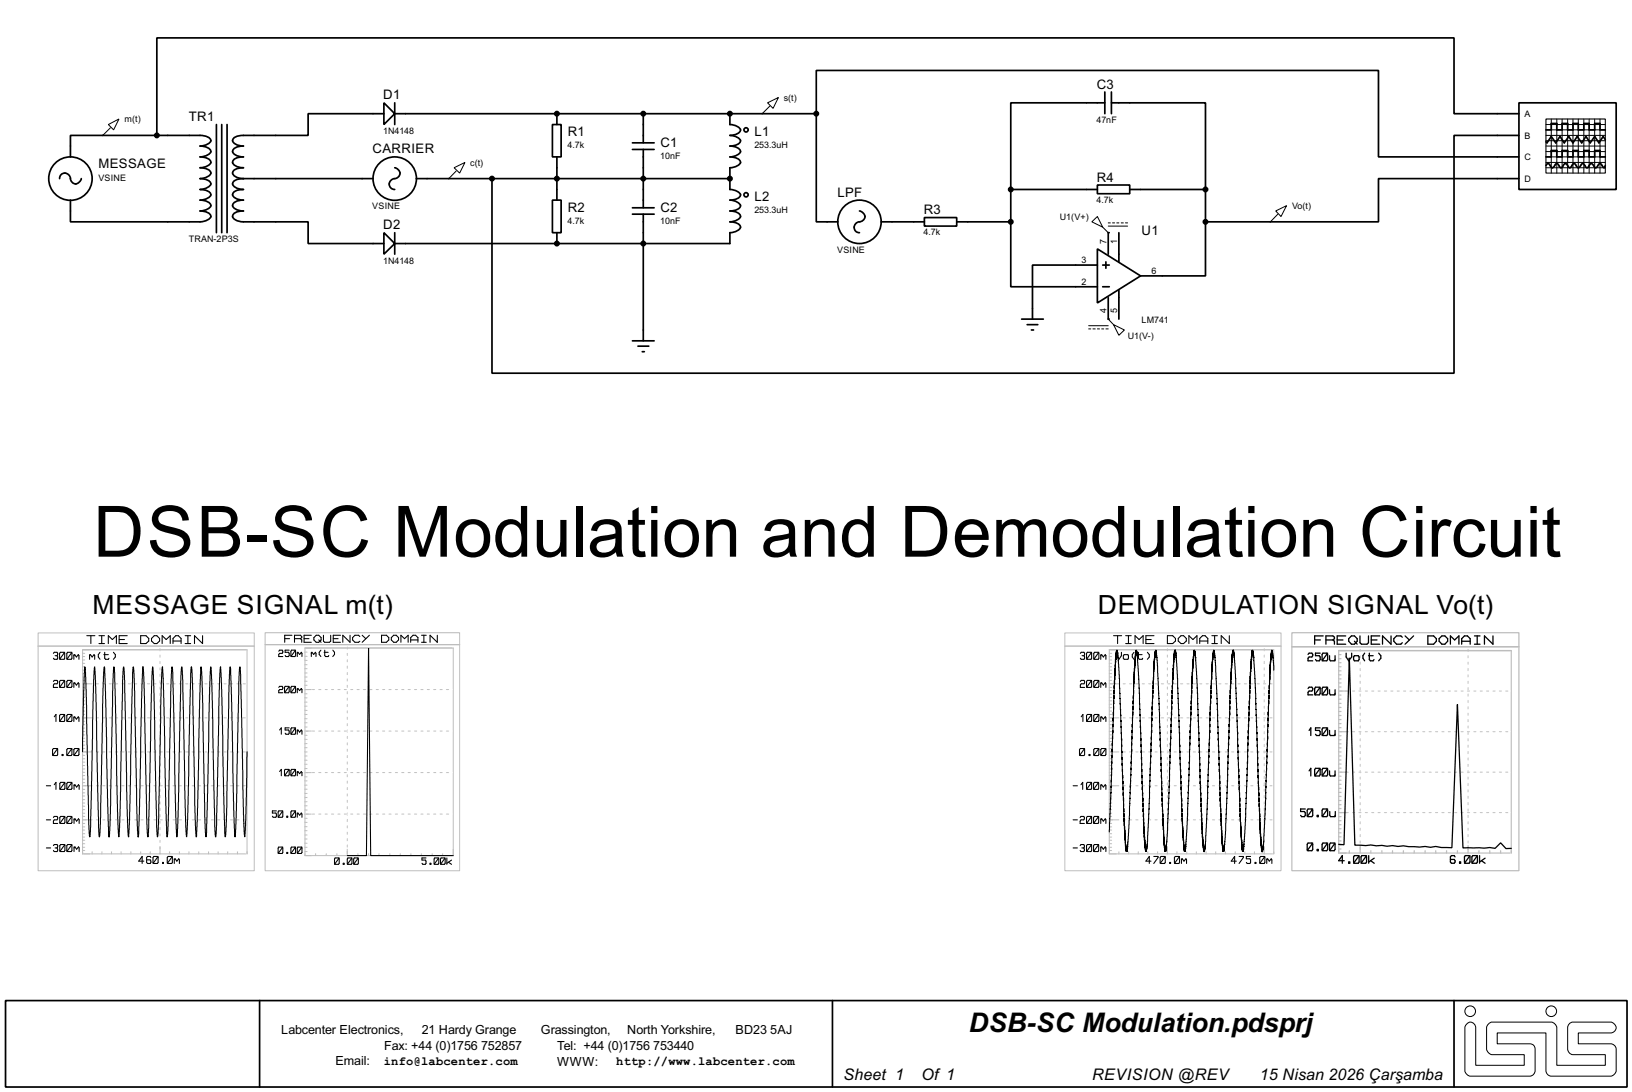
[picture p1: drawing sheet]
<svg xmlns="http://www.w3.org/2000/svg" width="383mm" height="256mm" viewBox="0 0 383 256" stroke-linecap="round" stroke-linejoin="round" font-family="sans-serif">
<g fill="none" stroke="#000" stroke-width=".4">
<path d="M16.6 36.9v-5.1h31a2.03 2.03 0 0 1 2 1.3 2.68 2.68 0 0 1-2.6 1.2 2.33 2.33 0 0 1 2.6 1.3 2.68 2.68 0 0 1-2.6 1.3 2.27 2.27 0 0 1 2.6 1.3 2.68 2.68 0 0 1-2.6 1.2h.6a2.03 2.03 0 0 1 2 1.3 2.61 2.61 0 0 1-2.6 1.3h.6a2.03 2.03 0 0 1 2 1.2 2.7 2.7 0 0 1-2.6 1.3h.6a2.03 2.03 0 0 1 2 1.3 2.68 2.68 0 0 1-2.6 1.2 2.33 2.33 0 0 1 2.6 1.3 2.68 2.68 0 0 1-2.6 1.3 2.27 2.27 0 0 1 2.6 1.3 2.68 2.68 0 0 1-2.6 1.2h-30.4v-5.1M50.9 29.3v25.4M52.1 29.3v25.4M53.4 29.3v25.4M90.2 24.2l2.6 2.5-2.6 2.6zM90.2 26.7h-17.8v5.1h-15.2a2.12 2.12 0 0 0-2.5 1.3 2.4 2.4 0 0 0 2.5 1.2 2.14 2.14 0 0 0-2.5 1.3 2.4 2.4 0 0 0 2.5 1.3 2.84 2.84 0 0 0-2.5 .9 .89 .89 0 0 0 .6 1.2l1.9 .4a2.12 2.12 0 0 0-2.5 1.3 2.35 2.35 0 0 0 2.5 1.3M92.8 39.4a1.28 1.28 0 0 1 1.2 1.3 1.28 1.28 0 0 1-1.2 1.3 1.28 1.28 0 0 0-1.4 1.2 1.28 1.28 0 0 0 1.4 1.3M92.8 26.7h99M92.8 24.2v5.1M129.8 29.3h2.1v7.6h-2.1zM130.9 26.7v2.6M130.9 36.9v10.1"/>
<path d="M148.6 35.1h5.1M148.6 33.6h5.1M151.2 26.7v6.9M151.2 35.1v13.7M171.5 26.7v2.6a2.65 2.65 0 0 1 2.5 1.2 2.29 2.29 0 0 1-2.5 1.3 2.65 2.65 0 0 1 2.5 1.3 2.27 2.27 0 0 1-2.5 1.2 2.29 2.29 0 0 1 2.5 1.3 2.65 2.65 0 0 1-2.5 1.3 2.24 2.24 0 0 1 2.5 1.3 2.65 2.65 0 0 1-2.5 1.2v5.1a2.65 2.65 0 0 1 2.5 1.3 2.27 2.27 0 0 1-2.5 1.2 2.66 2.66 0 0 1 2.5 1.3 2.27 2.27 0 0 1-2.5 1.3 2.24 2.24 0 0 1 2.5 1.3 2.65 2.65 0 0 1-2.5 1.2h.6a2.01 2.01 0 0 1 1.9 1.3 2.58 2.58 0 0 1-2.5 1.3v2.5h-78.7M191.8 26.7v-10.1h132.1v20.3h33M191.8 26.7v25.4h5.1M259.6 24.2h-22.1v20.3M259.6 21.6v5.1M261.2 24.2h22.1v20.3M261.2 21.6v5.1M356.9 24.2h22.9v20.3h-22.9z"/>
<path d="M356.9 26.7h-15.2v-17.8h-304.8v22.9M356.9 31.8h-15.2v55.9h-226.1v-45.7M363.3 38.9l.5-.5 .7 .9a.6 .6 0 0 0 .9-.5l.4-.4 1 1 .8-.9a.6 .6 0 0 1 .8 .5l.5 .4 .4-.4a.58 .58 0 0 1 .6-.6 .58 .58 0 0 1 .5 .6l.2 .3a.6 .6 0 0 0 .9-.5l.4-.4 .4 .4a.58 .58 0 0 0 .6 .6 .58 .58 0 0 0 .6-.6l.2-.3a.6 .6 0 0 1 .8 .5l.5 .4 .4-.4a.58 .58 0 0 1 .6-.6 .58 .58 0 0 1 .5 .6l.5 .4 .2-.5M363.3 30.5h1.2v-1.5h1.3v1.5h1.3v-1.5h1.3v1.5h1.2v-1.5h1.3v1.5h1.3v-1.5h1.2v1.5h1.3v-1.5h1.3v1.5h1.2M363.3 36.9h1.2v-1.5h1.3v1.5h1.3v-1.5h1.3v1.5h1.2v-1.5h1.3v1.5h1.3v-1.5h1.2v1.5h1.3v-1.5h1.3v1.5h1.2M377.2 32.8l-.5-.7-1 1.5-1-1.5-1 1.5-1-1.5-1 1.5-1.1-1.5-1 1.5-1-1.5-1 1.5-1-1.5-1 1.5-1.1-1.5-1 1.5-.2-.3M14 42a1.32 1.32 0 0 1 1.5-1.3 1.32 1.32 0 0 1 1.1 1.6 1.27 1.27 0 0 0 1.4 .9 1.27 1.27 0 0 0 1.1-1.2M57.2 42a2.12 2.12 0 0 0-2.5 1.2 2.41 2.41 0 0 0 2.5 1.3 2.12 2.12 0 0 0-2.5 1.3 2.4 2.4 0 0 0 2.5 1.2 2.14 2.14 0 0 0-2.5 1.3 2.4 2.4 0 0 0 2.5 1.3 2.84 2.84 0 0 0-2.5 .9 .89 .89 0 0 0 .6 1.2l1.9 .4h15.2v5.1h17.8M57.2 42h30.5M90.2 54.7l2.6 2.5-2.6 2.5zM92.8 54.7v5M97.8 42h73.7"/>
<path d="M129.8 47h2.1v7.7h-2.1zM130.9 54.7v2.5M148.6 50.3h5.1M148.6 48.8h5.1M151.2 50.3v29.8M202 49.6a1.28 1.28 0 0 1 1.3 1.2 1.28 1.28 0 0 1-1.3 1.3 1.28 1.28 0 0 0-1.3 1.3 1.28 1.28 0 0 0 1.3 1.3M207.1 52.1h10.1M217.2 51.1h7.6v2h-7.6zM224.8 52.1h12.7M237.5 52.1v15.3h20.4M237.5 44.5v7.6M237.5 44.5h20.4"/>
<path d="M257.9 43.5h7.6v2h-7.6zM257.9 58.5l10.1 6.3-10.1 6.4zM260.4 54.7v5M262.9 54.7v6.8M265.5 44.5h17.8M283.3 52.1v12.7h-15.3M283.3 44.5v7.6M356.9 42h-33v10.1h-40.6M240.1 75h5.1M241.4 76.3h2.5M242.4 77.5h.5M257.9 62.3h-15.3v12.7"/>
<path d="M259.1 67.4h1.6M259.1 62.3h1.6M259.9 61.5v1.5M260.4 69.9v5.1M262.9 68.1v6.9M148.6 80.1h5.1M149.9 81.3h2.6M150.9 82.6h.5M1.3 235h381v20.3h-381zM61 235v20.3M195.6 235v20.3M341.7 235v20.3"/>
<circle cx="175.3" cy="30.5" r=".5"/>
<circle cx="16.5" cy="42" r="5.1"/>
<circle cx="92.7" cy="42" r="5.1"/>
<circle cx="175.3" cy="45.8" r=".5"/>
<circle cx="201.9" cy="52.1" r="5.1"/>
</g>
<g fill="none" stroke="#000" stroke-width=".23">
<path d="M25.5 29.3l2.5-1.3-1.3 2.5zM26 30l-1.8 1.8M106.7 39.4l2.6-1.2-1.3 2.5zM180.4 24.2l2.5-1.3-1.2 2.6zM180.9 24.9l-1.8 1.8M363.3 31.8h13.9M363.3 29.3h13.9M363.3 30.5h13.9M363.3 33.1h13.9M363.3 35.6h13.9M363.3 36.9h13.9M363.3 38.2h13.9"/>
<path d="M363.3 39.4h13.9M363.3 34.3h13.9M364.5 28v12.7M365.8 28v12.7M367.1 28v12.7M368.4 28v12.7M369.6 28v12.7M370.9 28v12.7M372.2 28v12.7M373.4 28v12.7M374.7 28v12.7M376 28v12.7"/>
<path d="M107.2 40.2l-1.7 1.8M256.6 52.1l1.3-1.2 1.2 2.5zM259.1 53.4l1.3 1.3M260.4 52.4h.5M260.4 53.1h4.6M261.4 52.4h.5M262.4 52.4h.5M263.5 52.4h.5M264.5 52.4h.5M299.8 49.6l2.5-1.3-1.3 2.6zM300.3 50.3l-1.8 1.8M255.8 77.3h.5"/>
<path d="M255.8 76.5h4.6M256.8 77.3h.6M257.9 77.3h.5M258.9 77.3h.5M259.9 77.3h.5M260.4 75l1.3 1.3M261.7 76.3l2.5 1.2-1.3 1.3zM344.8 240.3a1.2 1.2 0 0 1 1.3-.1 1.2 1.2 0 0 1 .7 1.2v8.8h11.4v-2.5h-7.6a1.64 1.64 0 0 1-1.3-1.3v-5a1.59 1.59 0 0 1 1.3-1.3h13.9a1.58 1.58 0 0 1 1.3 1.3v8.8h11.4v-2.5h-7.6a1.36 1.36 0 0 1-1.2-1.3v-5a1.36 1.36 0 0 1 1.2-1.3h8.9a1.28 1.28 0 0 1 1.3 1.2 1.28 1.28 0 0 1-1.3 1.3h-7.6v2.6h7.6a1.35 1.35 0 0 1 1.3 1.2v5.1a1.59 1.59 0 0 1-1.3 1.3h-14a1.33 1.33 0 0 1-1.2-1.3v-8.9h-11.5v2.6h7.7a1.18 1.18 0 0 1 1.2 1.2v5.1a1.35 1.35 0 0 1-1.2 1.3h-14a1.59 1.59 0 0 1-1.3-1.3v-10.1z"/>
<circle cx="345.4" cy="237.5" r="1.25"/>
<circle cx="364.5" cy="237.5" r="1.25"/>
</g>
<g fill="#000">
<circle cx="130.9" cy="26.7" r=".2"/>
<circle cx="171.5" cy="26.7" r=".2"/>
<circle cx="130.9" cy="57.2" r=".2"/>
<circle cx="171.5" cy="42" r=".2"/>
<circle cx="260.4" cy="54.7" r=".2"/>
<circle cx="260.4" cy="75" r=".2"/>
</g>
<g fill="#000" stroke="#000" stroke-width=".4">
<circle cx="36.8" cy="31.8" r=".5"/>
<circle cx="130.8" cy="26.7" r=".5"/>
<circle cx="151.1" cy="26.7" r=".5"/>
<circle cx="171.5" cy="26.7" r=".5"/>
<circle cx="191.8" cy="26.7" r=".5"/>
<circle cx="115.6" cy="42" r=".5"/>
<circle cx="130.8" cy="42" r=".5"/>
<circle cx="130.8" cy="57.2" r=".5"/>
<circle cx="151.1" cy="57.2" r=".5"/>
<circle cx="151.1" cy="42" r=".5"/>
<circle cx="171.5" cy="42" r=".5"/>
<circle cx="237.5" cy="52.1" r=".5"/>
<circle cx="237.5" cy="44.5" r=".5"/>
<circle cx="283.2" cy="52.1" r=".5"/>
<circle cx="283.2" cy="44.5" r=".5"/>
</g>
<g fill="none" stroke="#000" stroke-width=".25">
<path d="M363.3 28h13.9v12.7h-13.9zM12.6 153.5l.2-.3h.6l.2 .3-.2 .5M13 154h.4M13.4 154l.2 .3-.2 .6h-.6l-.2-.3M14.2 159.8h.9l.1 .3v1.1l-.1 .3h-.9l-.2-.3v-1.1zM14.2 153.2h.9l.1 .3v1.1l-.1 .3h-.9l-.2-.3v-1.1zM15.2 159.8l-1.2 1.7M15.2 153.2l-1.2 1.7M15.9 159.8h.9l.1 .3v1.1l-.1 .3h-.9l-.2-.3v-1.1zM15.9 153.2h.9l.1 .3v1.1l-.1 .3h-.9l-.2-.3v-1.1zM16.9 159.8l-1.2 1.7M16.9 153.2l-1.2 1.7"/>
<path d="M17.4 153.8v1.1M17.4 154l.2-.2 .4 .5 .4-.5 .2 1.1M20.4 149.3h1.9M21.1 153.8v1.1M21.1 154l.2-.2 .4 .5 .4-.5 .2 1.1M21.4 149.3v1.9M23.3 149.3h1.3M23.3 151.2h1.3M23.5 153.2l-.4 .6v.5l.4 .6M23.9 149.3v1.9M24.4 153.8h1.1M24.6 153.2v1.4l.2 .3h.7l.1-.3"/>
<path d="M25.5 151.2v-1.9l.9 .9 1-.9v1.9M26.7 153.2l.4 .6v.5l-.4 .6M28 150.2h1.3M29.9 149.3h-1.9v1.9h1.9M33.1 149.3h1.2l.7 .7v.6l-.7 .6h-1.2zM35.6 150l.7-.7h.6l.6 .7v.6l-.6 .6h-.6l-.7-.6zM38.1 151.2v-1.9l1 .9 .9-.9v1.9M40.7 151.2v-1.2l.6-.7h.6l.7 .7v1.2M40.7 150.6h1.9M43.5 149.3h1.3M43.5 151.2h1.3M44.2 149.3v1.9"/>
<path d="M47.6 149.3v1.9l-1.9-1.9v1.9M65.5 153l.2-.3h.6l.2 .5-.2 .3h-.6l-.2 .2v.5h1M66.9 150h1.2M68 152.7h-1v.5h.8l.2 .3-.2 .7h-.6l-.2-.2M68.5 152.7h.8l.2 .3v1l-.2 .2h-.8l-.1-.2v-1zM68.6 149.2h-1.7v1.7M69.2 150h1.4M69.5 152.7l-1.1 1.5M69.9 153.5l.1-.3 .4 .5 .4-.5 .2 1M69.9 153.2v1M70.6 150l.3-.2v-.3l-.3-.3h-1.4v1.7M70.6 150l.3 .3v.6"/>
<path d="M71.5 150h1.1M73.2 149.2h-1.7v1.7h1.7M73.2 153.5l.1-.3 .4 .5 .4-.5 .2 1M73.2 153.2v1M74.3 149.2h.6l.6 .6v.5l-.6 .6h-.6l-.5-.6v-.5zM74.9 150.3l.6 .6M75.4 152.7l-.4 .5v.5l.4 .5M76 149.2v1.4l.3 .3h1.1l.3-.3v-1.4M76.2 153.2h.9M76.3 152.7v1.3l.2 .2h.6l.2-.2M78.2 152.7l.4 .5v.5l-.4 .5M78.3 150h1.2"/>
<path d="M80 149.2h-1.7v1.7h1.7M82.3 149.2v1.7l-1.7-1.7v1.7M84.6 149.5l-.3-.3h-.9l-.5 .6v.5l.5 .6h.9l.3-.3M85.1 149.2l.9 .8M86.8 149.2l-1.7 1.7M89.7 149.2h1.1l.6 .6v.5l-.6 .6h-1.1zM92.5 149.2h.6l.6 .6v.5l-.6 .6h-.6l-.5-.6v-.5zM94.2 150.9v-1.7l.9 .8 .8-.8v1.7M96.5 150.9v-1.1l.6-.6h.6l.5 .6v1.1M96.5 150.3h1.7M99.1 149.2h1.1M99.1 150.9h1.1"/>
<path d="M99.6 149.2v1.7M102.8 149.2v1.7l-1.7-1.7v1.7M253.9 153.5l.2-.3h.6l.2 .3-.2 .5M254.3 154h.4M254.7 154l.2 .3-.2 .6h-.6l-.2-.3M255.5 153.2h.9l.1 .3v1.1l-.1 .3h-.9l-.2-.3v-1.1zM255.5 159.8h.9l.1 .3v1.1l-.1 .3h-.9l-.2-.3v-1.1zM256.5 159.8l-1.2 1.7M256.5 153.2l-1.2 1.7M257.2 153.2h.9l.1 .3v1.1l-.1 .3h-.9l-.2-.3v-1.1zM257.2 159.8h.9l.1 .3v1.1l-.1 .3h-.9l-.2-.3v-1.1zM258.2 159.8l-1.2 1.7"/>
<path d="M258.2 153.2l-1.2 1.7M258.7 153.8v1.1M258.7 154l.2-.2 .4 .5 .4-.5 .2 1.1M261.7 149.3h1.9M262.3 153.2v.8l.6 .9 .6-.9v-.8M262.6 149.3v1.9M264.2 153.8h.8l.2 .2-.2 .9h-.8l-.2-.3v-.6zM264.5 149.3h1.3M264.5 151.2h1.3M265.2 149.3v1.9M266.5 153.2l-.4 .6v.5l.4 .6M266.7 151.2v-1.9l1 .9 .9-.9v1.9"/>
<path d="M267.3 153.8h1.1M267.5 153.2v1.4l.2 .3h.7l.1-.3M269.3 150.2h1.2M269.6 153.2l.5 .6v.5l-.5 .6M271.2 149.3h-1.9v1.9h1.9M274.3 149.3h1.3l.6 .7v.6l-.6 .6h-1.3zM276.9 150l.6-.7h.6l.7 .7v.6l-.7 .6h-.6l-.6-.6zM279.4 151.2v-1.9l.9 .9 1-.9v1.9M281.9 151.2v-1.2l.7-.7h.6l.6 .7v1.2M281.9 150.6h1.9M284.8 149.3h1.3M284.8 151.2h1.3"/>
<path d="M285.4 149.3v1.9M288.9 149.3v1.9l-1.9-1.9v1.9M299.3 157.4l-.1-3-.1 .2-.2-1.9-.1 .8v-.8l-.4 6v-.9l-1.1 33.7-.3 6.3-.4 2.3v-.7v.7l-.3-2.9v.9v-.1v-1.5l-.1 .8-.1-4.2-.1 .8-1.1-34.4-.3-5.2-.3-1.6v.8v-.8l-.4 5.1v-.9l-.2 4.9v-.8l-1 31.1-.5 7.6v-.5l-.1 .9-.1-.7v.7l-.2-2.3v.8l-.5-9.1-.9-30.2-.3-4.9-.1 .2-.1-1.9-.1 .8-.1-.8-.2 2.9-.1-.8-.3 8.1v-.8l-1.1 33.1-.5 4.9-.2-2.3-.1 .8v-1.4v.9l-.1-2.3v.9l-.3-8v.8l-1.1-33.1-.3-2.9v.4l-.2-1.2v.8v-.8l-.5 6v-.9l-1.1 34.7-.3 5.8-.4 1.8-.2-2.3v.8v-1.4l-.1 .9-.2-5v.9l-1.1-33.4-.3-6.2v.2l-.3-1.9-.1 .8v-.8l-.3 4.3v-.9l-.3 5.7v-.8l-.9 30.7-.5 7.6v-.3l-.2 1.1v-.7v.7l-.2-1.8v.8l-.1-.5-.4-8.7v.8v-.5l-1-30.8-.4-6.5-.1 .6v-.8v.8l-.1-.8v.8v-.8l-.2 2.3-.1-.8v1.4v-.8l-.3 8.1-.1-.8-1 33-.3 3.8v-.3l-.2 1.5-.1-.7v.7l-.4-4.3v.9l-.3-8v.8l-1.1-33.1-.4-3.7-.3 2.9v-.8l-.1 .3-.1 2.7v-.9v.4l-1.4 40.3-.2 1.8-.1 .3v-.5l-.2 .9-.3-4.3v.9l-.1-3.6-.1 .9-1-33.4-.4-6.2v.2l-.2-1.9-.1 .8v-.8v.8v-.8l-.4 4.3v-.9l-.2 5.7v-.8l-1.1 32.7-.3 5.6-.1-.3-.1 1.1-.1-.7v.7l-.2-1.8v.8v-.2l-.4-9v.8l-.1-.2-.9-31.1-.3-4.7-.4-2-.2 2.3v-.8v1.4l-.1-.8-.3 8.1v-.8l-1.1 33.3M12.6 175.8h.8l.2 .3v1.1l-.2 .3h-.8l-.2-.3v-1.1zM12.6 160.1l.2-.3h.6l.2 .6-.2 .2h-.6l-.2 .3v.6h1M12.8 168.4l.4-.6v1.7M13.6 175.8l-1.2 1.7M14.2 167.8h.9l.1 .3v1.1l-.1 .3h-.9l-.2-.3v-1.1zM14.6 177.2h.2v.3h-.2zM15.2 167.8l-1.2 1.7M15.9 175.8h.9l.1 .3v1.1l-.1 .3h-.9l-.2-.3v-1.1zM15.9 167.8h.9l.1 .3v1.1l-.1 .3h-.9l-.2-.3v-1.1z"/>
<path d="M16.9 175.8l-1.2 1.7M16.9 167.8l-1.2 1.7M17.4 160.4v1.1M17.4 168.4v1.1M17.4 160.6l.2-.2 .4 .5 .4-.5 .2 1.1M17.4 168.6l.2-.2 .4 .5 .4-.5 .2 1.1M17.6 175.8h.8l.2 .3v1.1l-.2 .3h-.8l-.2-.3v-1.1zM18.6 175.8l-1.2 1.7M19.4 176.6l.3-14.5 .3-5.5 .4 9.1 .4 26.7 .3 4.2 .2-2.3 .7-33.2 .3-4.5 .4 10.5 .5 27.4 .2 2.1 .3-4.5 .4-26.7 .4-8.8 .3 5.9 .5 25 .3 9.1 .4-5.5 .5-28.7 .3-5.8 .4 11.1 .4 22.9 .3 6 .5-10.7 .4-26.2 .3-3.1 .2 3.2 .6 31.9 .3 4.9 .3-6 .5-25.1 .3-8.9 .4 5.7 .4 26.9 .4 7.4 .3-5.3 .5-27.1 .3-7.6 .4 8.8 .5 26.8 .3 4.4 .2-2 .4-25.4 .5-12.6 .3 6.3 .6 31.5 .2 2.2 .3-4.3 .5-26.6 .4-9.1 .3 7.4 .5 27.1 .3 5.5 .4-7.1 .4-27 .4-5.9 .4 10.9 .4 23 .3 6.1 .3-4.7 .6-31.9 .2-3.4 .3 3.1 .5 28 .4 8.9 .3-5.8 .4-25.1 .4-9.1 .3 5.6 .5 27 .4 7.4 .3-8.9 .4-23.2 .4-7.9 .4 8.6 .4 26.7 .3 4.7 .3-6.4 .5-25 .3-8.6 .4 6.1 .6 31.6 .2 2.3 .2-2.7 .5-28 .4-9.3 .3 5.4 .5 24.9 .4 9.7 .3-6.9 .5-27 .3-6.1 .4 8.4 .4 25.3 .3 6.3 .4-6.2 .5-30.3 .3-3.5 .2 1.8 .6 31.1 .3 7.1 .3-5.5 .3-14.5M65.5 161.5l.2-.3h.6l.2 .5-.2 .3h-.6l-.2 .2v.5h1M65.7 171.5l.4-.5v1.5M67 161.2h.8l.2 .3v1l-.2 .2h-.8l-.1-.2v-1z"/>
<path d="M68 171h-1v.5h.8l.2 .2-.2 .8h-.6l-.2-.3M68 161.2l-1.1 1.5M68.5 161.2h.8l.2 .3v1l-.2 .2h-.8l-.1-.2v-1zM68.5 171h.8l.2 .2v1l-.2 .3h-.8l-.1-.3v-1zM69.5 171l-1.1 1.5M69.5 161.2l-1.1 1.5M69.9 161.7v1M69.9 171.5v1M69.9 162l.1-.3 .4 .5 .4-.5 .2 1M69.9 171.7l.1-.2 .4 .5 .4-.5 .2 1M253.9 160.1l.2-.3h.6l.2 .6-.2 .2h-.6l-.2 .3v.6h1M253.9 175.8h.8l.2 .3v1.1l-.2 .3h-.8l-.2-.3v-1.1z"/>
<path d="M254.1 168.4l.4-.6v1.7M254.9 175.8l-1.2 1.7M255.5 167.8h.9l.1 .3v1.1l-.1 .3h-.9l-.2-.3v-1.1zM255.9 177.2h.2v.3h-.2zM256.5 167.8l-1.2 1.7M257.2 167.8h.9l.1 .3v1.1l-.1 .3h-.9l-.2-.3v-1.1zM257.2 175.8h.9l.1 .3v1.1l-.1 .3h-.9l-.2-.3v-1.1zM258.2 175.8l-1.2 1.7M258.2 167.8l-1.2 1.7M258.7 160.4v1.1M258.7 168.4v1.1M258.7 160.6l.2-.2 .4 .5 .4-.5 .2 1.1"/>
<path d="M258.7 168.6l.2-.2 .4 .5 .4-.5 .2 1.1M258.9 175.8h.8l.2 .3v1.1l-.2 .3h-.8l-.2-.3v-1.1zM259.9 175.8l-1.2 1.7M10.9 199.2h1M10.9 192.6h1M10.9 184.6h1M12.6 198.6l.2-.2h.6l.2 .2-.2 .6M12.6 192l.2-.2h.6l.2 .5-.2 .3h-.6l-.2 .3v.5h1M12.8 184.3l.4-.5v1.6M13 199.2h.4M13.4 199.2l.2 .3-.2 .5h-.6l-.2-.2M14.3 198.4h.8l.2 .2v1.2l-.2 .2h-.8l-.2-.2v-1.2z"/>
<path d="M14.3 191.8h.8l.2 .2v1.2l-.2 .2h-.8l-.2-.2v-1.2zM14.3 183.8h.8l.2 .2v1.2l-.2 .2h-.8l-.2-.2v-1.2zM15.3 198.4l-1.2 1.6M15.3 191.8l-1.2 1.6M15.3 183.8l-1.2 1.6M15.9 198.4h.9l.1 .2v1.2l-.1 .2h-.9l-.2-.2v-1.2zM15.9 191.8h.9l.1 .2v1.2l-.1 .2h-.9l-.2-.2v-1.2zM15.9 183.8h.9l.1 .2v1.2l-.1 .2h-.9l-.2-.2v-1.2zM16.9 198.4l-1.2 1.6M16.9 191.8l-1.2 1.6M16.9 183.8l-1.2 1.6M17.4 192.6l.2-.3 .4 .6 .5-.6 .1 1.1"/>
<path d="M17.4 184.3v1.1M17.4 192.3v1.1M17.4 198.9v1.1M17.4 199.2l.2-.3 .4 .6 .5-.6 .1 1.1M17.4 184.6l.2-.3 .4 .6 .5-.6 .1 1.1M65 190.5h-1v.5h.8l.2 .2-.2 .8h-.6l-.2-.3M65.5 190.5h.8l.2 .2v1l-.2 .3h-.8l-.1-.3v-1zM65.5 199h.8l.2 .2v1l-.2 .3h-.8l-.1-.3v-1zM65.7 181.2l.4-.5v1.5M66.5 199l-1.1 1.5M66.5 190.5l-1.1 1.5M67 180.7h.8l.2 .3v1l-.2 .2h-.8l-.1-.2v-1z"/>
<path d="M67.4 191.7h.2v.3h-.2zM68 180.7l-1.1 1.5M68.5 199h.8l.2 .2v1l-.2 .3h-.8l-.1-.3v-1zM68.5 180.7h.8l.2 .3v1l-.2 .2h-.8l-.1-.2v-1zM68.5 190.5h.8l.2 .2v1l-.2 .3h-.8l-.1-.3v-1zM69.5 199l-1.1 1.5M69.5 190.5l-1.1 1.5M69.5 180.7l-1.1 1.5M69.9 181.2v1M69.9 191v1M69.9 181.5l.1-.3 .4 .5 .4-.5 .2 1M69.9 191.2l.1-.2 .4 .5 .4-.5 .2 1"/>
<path d="M70 199h.8l.2 .2v1l-.2 .3h-.8l-.1-.3v-1zM71 199l-1.1 1.5M252.2 199.2h1M252.2 192.6h1M252.2 184.6h1M253.8 198.6l.2-.2h.7l.1 .2-.1 .6M253.8 192l.2-.2h.7l.1 .5-.1 .3h-.7l-.2 .3v.5h1M254 184.3l.4-.5v1.6M254.2 199.2h.5M254.7 199.2l.1 .3-.1 .5h-.7l-.2-.2M255.5 198.4h.9l.1 .2v1.2l-.1 .2h-.9l-.2-.2v-1.2zM255.5 183.8h.9l.1 .2v1.2l-.1 .2h-.9l-.2-.2v-1.2z"/>
<path d="M255.5 191.8h.9l.1 .2v1.2l-.1 .2h-.9l-.2-.2v-1.2zM256.5 198.4l-1.2 1.6M256.5 191.8l-1.2 1.6M256.5 183.8l-1.2 1.6M257.2 198.4h.8l.2 .2v1.2l-.2 .2h-.8l-.2-.2v-1.2zM257.2 183.8h.8l.2 .2v1.2l-.2 .2h-.8l-.2-.2v-1.2zM257.2 191.8h.8l.2 .2v1.2l-.2 .2h-.8l-.2-.2v-1.2zM258.2 198.4l-1.2 1.6M258.2 191.8l-1.2 1.6M258.2 183.8l-1.2 1.6M258.7 192.6l.2-.3 .4 .6 .4-.6 .2 1.1M258.7 184.3v1.1"/>
<path d="M258.7 192.3v1.1M258.7 198.9v1.1M258.7 199.2l.2-.3 .4 .6 .4-.6 .2 1.1M258.7 184.6l.2-.3 .4 .6 .4-.6 .2 1.1M33.8 202.3h-1.2l.8-1.1v1.6M35.5 201.4l-.2-.2h-.6l-.2 .2v1.2l.2 .2h.6l.2-.2-.2-.6h-.8M36.2 201.2h.8l.2 .2v1.2l-.2 .2h-.8l-.2-.2v-1.2zM37.2 201.2l-1.2 1.6M38.2 202.6h.2v.2h-.2zM39.5 201.2h.9l.1 .2v1.2l-.1 .2h-.9l-.2-.2v-1.2zM40.5 201.2l-1.2 1.6M41 201.7v1.1"/>
<path d="M41 202l.2-.3 .4 .6 .4-.6 .2 1.1M67.4 200.2h.2v.3h-.2zM78.8 201.5h.8l.1 .3v1l-.1 .2h-.8l-.2-.2v-1zM79.7 201.5l-1.1 1.5M80.7 202.8h.2v.2h-.2zM81.6 201h4.5l.5-48.8 .5 48.8h19.4M81.8 201.5h.8l.1 .3v1l-.1 .2h-.8l-.2-.2v-1zM82.7 201.5l-1.1 1.5M83.3 201.5h.8l.1 .3v1l-.1 .2h-.8l-.2-.2v-1zM84.2 201.5l-1.1 1.5M100.1 201.5h-.9v.5h.8l.1 .3-.1 .7h-.6l-.2-.2M101.1 202.8h.2v.2h-.2z"/>
<path d="M102.2 201.5h.8l.1 .3v1l-.1 .2h-.8l-.2-.2v-1zM103.1 201.5l-1.1 1.5M103.7 201.5h.8l.1 .3v1l-.1 .2h-.8l-.2-.2v-1zM104.6 201.5l-1.1 1.5M105 201.5v1.5M105.4 202.5l.7 .5M106.1 202l-1.1 .8M270.5 202.3h-1.2l.8-1.1v1.6M271.1 201.2h1v.2l-1 1.4M272.8 201.2h.9l.1 .2v1.2l-.1 .2h-.9l-.2-.2v-1.2zM273.8 201.2l-1.2 1.6M274.9 202.6h.2v.2h-.2z"/>
<path d="M276.2 201.2h.8l.2 .2v1.2l-.2 .2h-.8l-.2-.2v-1.2zM277.2 201.2l-1.2 1.6M277.6 201.7v1.1M277.6 202l.2-.3 .4 .6 .5-.6 .1 1.1M290.5 202.3h-1.2l.8-1.1v1.6M291.2 201.2h1v.2l-1 1.4M293.9 201.2h-1v.5h.8l.2 .3-.2 .8h-.6l-.2-.2M294.9 202.6h.2v.2h-.2zM296.2 201.2h.9l.1 .2v1.2l-.1 .2h-.9l-.2-.2v-1.2zM297.2 201.2l-1.2 1.6M297.7 201.7v1.1M297.7 202l.2-.3 .4 .6 .4-.6 .2 1.1"/>
</g>
<g fill="none" stroke="#c0c0c0" stroke-width=".25">
<path d="M9 148.7h50.8v55.8h-50.8zM9 151.8h50.8M19.4 159.8h.5M19.4 159h.5M19.4 158.2h.5M19.4 157.4h.5M19.4 156.6h.5M19.4 155.8h.5M19.4 155h.5M19.4 154.2h.5M19.4 153.5h.5M62.3 148.6h45.7v55.9h-45.7z"/>
<path d="M62.3 151.4h45.7M71.7 159h.5M71.7 158.1h.5M71.7 157.1h.5M71.7 156.1h.5M71.7 155.1h.5M71.7 154.2h.5M71.7 153.2h.5M250.2 148.7h50.8v55.8h-50.8zM250.2 151.8h50.8M260.7 159.8h.5M260.7 159h.5"/>
<path d="M260.7 158.2h.5M260.7 157.4h.5M260.7 156.6h.5M260.7 155.8h.5M260.7 155h.5M260.7 154.2h.5M260.7 153.5h.5M19.4 179.8h.5M19.4 179h.5M19.4 178.2h.5M19.4 177.4h.5M19.4 176.6h1.7"/>
<path d="M19.4 175.8h.5M19.4 175h.5M19.4 174.2h.5M19.4 173.4h.5M19.4 172.6h.5M19.4 171.8h.5M19.4 171h.5M19.4 170.2h.5M19.4 169.4h.5M19.4 168.6h1.7M19.4 167.8h.5M19.4 167h.5"/>
<path d="M19.4 166.2h.5M19.4 165.4h.5M19.4 164.6h.5M19.4 163.8h.5M19.4 163h.5M19.4 162.2h.5M19.4 161.5h.5M19.4 160.6h1.7M71.7 176.6h.5M71.7 167.8h.5M71.7 179.5h.5M71.7 178.6h.5"/>
<path d="M71.7 177.6h.5M71.7 175.6h.5M71.7 174.7h.5M71.7 173.7h.5M71.7 172.7h.5M71.7 171.7h1.5M71.7 170.8h.5M71.7 169.8h.5M71.7 168.8h.5M71.7 166.9h.5M71.7 165.9h.5M71.7 164.9h.5"/>
<path d="M71.7 163.9h.5M71.7 163h.5M71.7 162h1.5M71.7 161h.5M71.7 160h.5M260.7 179.8h.5M260.7 179h.5M260.7 178.2h.5M260.7 177.4h.5M260.7 176.6h1.6M260.7 175.8h.5M260.7 175h.5"/>
<path d="M260.7 174.2h.5M260.7 173.4h.5M260.7 172.6h.5M260.7 171.8h.5M260.7 171h.5M260.7 170.2h.5M260.7 169.4h.5M260.7 168.6h1.6M260.7 167.8h.5M260.7 167h.5M260.7 166.2h.5M260.7 165.4h.5"/>
<path d="M260.7 164.6h.5M260.7 163.8h.5M260.7 163h.5M260.7 162.2h.5M260.7 161.5h.5M260.7 160.6h1.6M19.4 199.8h.5M19.4 199h.5M19.4 198.2h.5M19.4 197.4h.5M19.4 196.6h.5M19.4 195.8h.5"/>
<path d="M19.4 195h.5M19.4 194.2h.5M19.4 193.4h.5M19.4 192.6h1.7M19.4 191.8h.5M19.4 191h.5M19.4 190.2h.5M19.4 189.4h.5M19.4 188.6h.5M19.4 187.8h.5M19.4 187h.5M19.4 186.2h.5"/>
<path d="M19.4 185.4h.5M19.4 184.6h1.7M19.4 183.8h.5M19.4 183h.5M19.4 182.2h.5M19.4 181.4h.5M19.4 180.6h.5M37.6 198.9v1.7M71.7 199h.5M71.7 198.1h.5M71.7 197.1h.5M71.7 196.1h.5"/>
<path d="M71.7 195.1h.5M71.7 194.2h.5M71.7 193.2h.5M71.7 192.2h.5M71.7 191.2h1.5M71.7 190.3h.5M71.7 189.3h.5M71.7 188.3h.5M71.7 187.3h.5M71.7 186.4h.5M71.7 185.4h.5M71.7 184.4h.5"/>
<path d="M71.7 183.4h.5M71.7 182.5h.5M71.7 181.5h1.5M71.7 180.5h.5M81.6 199.5v1.5M260.7 199.8h.5M260.7 199h.5M260.7 198.2h.5M260.7 197.4h.5M260.7 196.6h.5M260.7 195.8h.5M260.7 195h.5"/>
<path d="M260.7 194.2h.5M260.7 193.4h.5M260.7 192.6h1.6M260.7 191.8h.5M260.7 191h.5M260.7 190.2h.5M260.7 189.4h.5M260.7 188.6h.5M260.7 187.8h.5M260.7 187h.5M260.7 186.2h.5M260.7 185.4h.5"/>
<path d="M260.7 184.6h1.6M260.7 183.8h.5M260.7 183h.5M260.7 182.2h.5M260.7 181.4h.5M260.7 180.6h.5M274.3 198.9v1.7M297.1 198.9v1.7M21.7 200.1v.5M24 200.1v.5M26.2 200.1v.5M28.5 200.1v.5"/>
<path d="M30.8 200.1v.5M33.1 200.1v.5M35.3 200.1v.5M39.9 200.1v.5M42.2 200.1v.5M44.4 200.1v.5M46.7 200.1v.5M49 200.1v.5M51.3 200.1v.5M53.5 200.1v.5M55.8 200.1v.5M57.8 200.6h-38.4v-48h38.7v48"/>
<path d="M71.7 200h.5M74.2 200.5v.5M76.7 200.5v.5M79.2 200.5v.5M84.1 200.5v.5M86.6 200.5v.5M89.1 200.5v.5M91.6 200.5v.5M94.1 200.5v.5M96.6 200.5v.5M99 200.5v.5M101.6 200.5v.5"/>
<path d="M104 200.5v.5M106.2 201h-34.5v-48.8h34.8v48.8M262.9 200.1v.5M265.2 200.1v.5M267.5 200.1v.5M269.7 200.1v.5M272 200.1v.5M276.6 200.1v.5M278.9 200.1v.5M281.1 200.1v.5M283.4 200.1v.5M285.7 200.1v.5"/>
<path d="M288 200.1v.5M290.3 200.1v.5M292.5 200.1v.5M294.8 200.1v.5M299 200.6h-38.3v-48h38.6v48"/>
</g>
<g fill="none" stroke="#fff" stroke-width=".23">
<path d="M37.6 152.4v48.2M81.6 152v49M274.3 152.4v48.2M297.1 152.4v48.2M319.6 152.5v47.9M345 152.5v47.9M19.7 176.6h38.1M19.7 168.6h38.1M19.7 160.6h38.1M71.9 171.7h34.3M71.9 162h34.3M260.9 176.6h38.1"/>
<path d="M260.9 168.6h38.1M260.9 160.6h38.1M314.8 171.9h40M314.8 162.3h40M19.7 192.6h38.1M19.7 184.6h38.1M71.9 191.2h34.3M71.9 181.5h34.3M260.9 192.6h38.1M260.9 184.6h38.1M314.8 190.9h40M314.8 181.4h40"/>
</g>
<g fill="none" stroke="#c0c0c0" stroke-width=".23" stroke-dasharray=".5 1">
<path d="M37.6 152.4v48.2M81.6 152v49M274.3 152.4v48.2M297.1 152.4v48.2M319.6 152.5v47.9M345 152.5v47.9M19.7 176.6h38.1M19.7 168.6h38.1M19.7 160.6h38.1M71.9 171.7h34.3M71.9 162h34.3M260.9 176.6h38.1"/>
<path d="M260.9 168.6h38.1M260.9 160.6h38.1M314.8 171.9h40M314.8 162.3h40M19.7 192.6h38.1M19.7 184.6h38.1M71.9 191.2h34.3M71.9 181.5h34.3M260.9 192.6h38.1M260.9 184.6h38.1M314.8 190.9h40M314.8 181.4h40"/>
</g>
<g fill="none" stroke="#c0c0c0" stroke-width=".3">
<path d="M303.6 148.6h53.3v55.9h-53.3zM303.6 151.9h53.3M314.6 159.5h.5M314.6 158.5h.5M314.6 157.6h.5M314.6 156.6h.5M314.6 155.7h.5M314.6 154.7h.5M314.6 153.8h.5M314.6 179.5h.5M314.6 178.5h.5M314.6 177.6h.5"/>
<path d="M314.6 176.6h.5M314.6 175.7h.5M314.6 174.7h.5M314.6 173.8h.5M314.6 172.8h.5M314.6 171.9h1.7M314.6 170.9h.5M314.6 170h.5M314.6 169h.5M314.6 168.1h.5M314.6 167.1h.5M314.6 166.2h.5"/>
<path d="M314.6 165.2h.5M314.6 164.2h.5M314.6 163.3h.5M314.6 162.3h1.7M314.6 161.4h.5M314.6 160.4h.5M314.6 199.4h.5M314.6 198.5h.5M314.6 197.5h.5M314.6 196.6h.5M314.6 195.6h.5M314.6 194.7h.5"/>
<path d="M314.6 193.7h.5M314.6 192.8h.5M314.6 191.8h.5M314.6 190.9h1.7M314.6 189.9h.5M314.6 189h.5M314.6 188h.5M314.6 187.1h.5M314.6 186.1h.5M314.6 185.2h.5M314.6 184.2h.5M314.6 183.3h.5"/>
<path d="M314.6 182.3h.5M314.6 181.4h1.7M314.6 180.4h.5M317.1 199.8v.6M319.6 198.6v1.8M322.1 199.8v.6M324.7 199.8v.6M327.2 199.8v.6M329.8 199.8v.6M332.3 199.8v.6M334.9 199.8v.6M337.4 199.8v.6"/>
<path d="M339.9 199.8v.6M342.5 199.8v.6M345 198.6v1.8M347.5 199.8v.6M350.1 199.8v.6M352.6 199.8v.6M354.8 200.4h-40.2v-47.6h40.5v47.6"/>
</g>
<g fill="none" stroke="#000" stroke-width=".3">
<path d="M307.4 153.7l.2-.3h.7l.2 .6-.2 .3h-.7l-.2 .3v.6h1.1M308.9 150.3h1.4M310.2 153.4h-1.1v.6h.9l.2 .3v.6l-.2 .3h-.6l-.3-.3M310.9 153.4h.9l.2 .3v1.2l-.2 .3h-.9l-.2-.3v-1.2zM310.9 149.4h-2v1.9M311.6 150.3h1.6M312 153.4l-1.3 1.8M312.4 154v.9l.2 .3h.9l.2-.3M313.2 150.3l.4-.3v-.3l-.4-.3h-1.6v1.9M313.2 150.3l.4 .3v.7M313.7 154v1.2M314.2 150.3h1.4"/>
<path d="M316.2 149.4h-2v1.9h2M316.3 153.4v.9l.6 .9 .7-.9v-.9M317.6 149.4h.7l.6 .6v.6l-.6 .7h-.7l-.7-.7v-.6zM318.3 150.6l.6 .7M318.3 154h.9l.2 .3v.6l-.2 .3h-.9l-.2-.3v-.6zM319.6 149.4v1.6l.3 .3h1.3l.4-.3v-1.6M320.7 153.4l-.4 .6v.6l.4 .6M321.6 154h1.1M321.8 153.4v1.5l.2 .3h.7l.2-.3M322.2 150.3h1.4M324 153.4l.5 .6v.6l-.5 .6M324.2 149.4h-2v1.9h2"/>
<path d="M326.9 149.4v1.9l-2-1.9v1.9M329.5 149.7l-.3-.3h-1l-.7 .6v.6l.7 .7h1l.3-.3M330.2 149.4l1 .9M332.2 149.4l-2 1.9M335.5 149.4h1.4l.6 .6v.6l-.6 .7h-1.4zM338.8 149.4h.7l.7 .6v.6l-.7 .7h-.7l-.6-.7v-.6zM340.8 151.3v-1.9l1 .9 1-.9v1.9M343.5 151.3v-1.3l.6-.6h.7l.7 .6v1.3M343.5 150.6h2M346.5 149.4h1.3M346.5 151.3h1.3M347.1 149.4v1.9"/>
<path d="M350.8 149.4v1.9l-2-1.9v1.9M307.4 161.7l.2-.3h.7l.2 .6-.2 .3h-.7l-.2 .3v.6h1.1M307.6 171.6l.4-.6v1.8M309.1 161.4h.9l.2 .3v1.2l-.2 .3h-.9l-.2-.3v-1.2zM310.2 171h-1.1v.6h.9l.2 .3v.6l-.2 .3h-.6l-.3-.3M310.2 161.4l-1.3 1.8M310.9 161.4h.9l.2 .3v1.2l-.2 .3h-.9l-.2-.3v-1.2zM310.9 171h.9l.2 .3v1.2l-.2 .3h-.9l-.2-.3v-1.2zM312 171l-1.3 1.8M312 161.4l-1.3 1.8M312.4 162v.9l.2 .3h.9l.2-.3M312.4 171.6v.9l.2 .3h.9l.2-.3"/>
<path d="M313.7 162v1.2M313.7 171.6v1.2M306.7 190h-1.1v.6h.9l.2 .3v.6l-.2 .3h-.6l-.3-.3M307.4 190h.9l.2 .3v1.2l-.2 .3h-.9l-.2-.3v-1.2zM307.4 198h.9l.2 .3v1.2l-.2 .3h-.9l-.2-.3v-1.2zM307.6 181.1l.4-.6v1.8M308.5 198l-1.3 1.8M308.5 190l-1.3 1.8M309.1 180.5h.9l.2 .3v1.2l-.2 .3h-.9l-.2-.3v-1.2zM309.5 199.5h.3v.3h-.3zM309.5 191.5h.3v.3h-.3zM310.2 180.5l-1.3 1.8"/>
<path d="M310.9 198h.9l.2 .3v1.2l-.2 .3h-.9l-.2-.3v-1.2zM310.9 180.5h.9l.2 .3v1.2l-.2 .3h-.9l-.2-.3v-1.2zM310.9 190h.9l.2 .3v1.2l-.2 .3h-.9l-.2-.3v-1.2zM312 198l-1.3 1.8M312 190l-1.3 1.8M312 180.5l-1.3 1.8M312.4 181.1v.9l.2 .3h.9l.2-.3M312.5 190.6v.9l.2 .3h.9l.2-.3M312.6 198h.9l.2 .3v1.2l-.2 .3h-.9l-.2-.3v-1.2zM313.7 181.1v1.2M313.7 198l-1.3 1.8M313.8 190.6v1.2"/>
<path d="M314.6 198.3l1.2 .1 1.3-43.9 1.3 44 2.5 .1 1.2-.1 3.8 .3 1.3-.2 1.3 .2 1.3-.1 3.8 .3 1.3-.2 1.2 .2 1.3-.2 1.3 .3h2.5l1.3-33.6 1.3 33.7h5l1.3-.1 1.2 .2 1.3-1.3 1.3 1.3h1.2M315.9 202.2h-1.3l.8-1.2v1.8M316.9 202.5h.3v.3h-.3zM318.3 201h.9l.2 .3v1.2l-.2 .3h-.9l-.2-.3v-1.2zM319.4 201l-1.3 1.8M320 201h.9l.2 .3v1.2l-.2 .3h-.9l-.2-.3v-1.2zM321.1 201l-1.3 1.8M321.6 201v1.8M322.1 202.2l.8 .6M322.9 201.6l-1.3 .9M341.9 201.3l-.2-.3h-.6l-.3 .3v1.2l.3 .3h.6l.2-.3-.2-.6h-.9M343 202.5h.2v.3h-.2z"/>
<path d="M344.3 201h.9l.2 .3v1.2l-.2 .3h-.9l-.2-.3v-1.2zM345.4 201l-1.3 1.8M346.1 201h.9l.2 .3v1.2l-.2 .3h-.9l-.2-.3v-1.2zM347.2 201l-1.3 1.8M347.7 201v1.8M348.1 202.2l.9 .6M349 201.6l-1.3 .9"/>
</g>
<text font-size="18.6" x="21.9" y="130.8">DSB-SC Modulation and Demodulation Circuit</text>
<text font-size="7.1" x="227.6" y="242.3">DSB-SC Modulation.pdsprj</text>
<g font-size="7">
<text x="21.7" y="144.2">MESSAGE SIGNAL m(t)</text>
<text x="258" y="144.2">DEMODULATION SIGNAL Vo(t)</text>
</g>
<g font-size="4.2">
<text x="198.2" y="253.7">Sheet 1</text>
<text x="216.5" y="253.7">Of 1</text>
<text x="256.6" y="253.7">REVISION @REV</text>
<text x="296.1" y="253.7">15 Nisan 2026 Çarşamba</text>
</g>
<g font-size="3.5">
<text x="90.1" y="23.3">D1</text>
<text x="257.7" y="20.8">C3</text>
<text x="44.4" y="28.5">TR1</text>
<text x="133.4" y="32">R1</text>
<text x="155.2" y="34.5">C1</text>
<text x="177.3" y="32">L1</text>
<text x="23.2" y="39.5">MESSAGE</text>
<text x="87.5" y="36">CARRIER</text>
<text x="177.3" y="47.2">L2</text>
<text x="196.8" y="46.2">LPF</text>
<text x="257.7" y="42.7">R4</text>
<text x="90.1" y="53.9">D2</text>
<text x="133.4" y="49.7">R2</text>
<text x="155.2" y="49.7">C2</text>
<text x="217.1" y="50.3">R3</text>
<text x="268.3" y="55.1">U1</text>
</g>
<g font-size="3.3">
<text x="66.1" y="242.8">Labcenter Electronics,</text>
<text x="99.1" y="242.8">21 Hardy Grange</text>
<text x="127.1" y="242.8">Grassington,</text>
<text x="147.4" y="242.8">North Yorkshire,</text>
<text x="172.8" y="242.8">BD23</text>
<text x="181" y="242.8">5AJ</text>
<text x="78.8" y="250.2">Email:</text>
<text x="90.3" y="246.6">Fax: +44 (0)1756</text>
<text x="113.1" y="246.6">752857</text>
<text x="130.9" y="246.6">Tel: +44 (0)1756</text>
<text x="130.9" y="250.5">WWW:</text>
<text x="153.5" y="246.6">753440</text>
</g>
<g font-size="3.2">
<text x="90.2" y="250.2">info@labcenter.com</text>
<text x="144.8" y="250.2">http://www.labcenter.com</text>
</g>
<g font-size="2.4">
<text x="184.2" y="23.7">s(t)</text>
<text x="29.3" y="28.8">m(t)</text>
<text x="257.7" y="28.9">47nF</text>
<text x="358.2" y="27.5">A</text>
<text x="90" y="31.4">1N4148</text>
<text x="133.4" y="34.9">4.7k</text>
<text x="177.3" y="34.9">253.3uH</text>
<text x="358.2" y="32.6">B</text>
<text x="110.5" y="38.9">c(t)</text>
<text x="155.2" y="37.4">10nF</text>
<text x="358.2" y="37.7">C</text>
<text x="23.1" y="42.4">VSINE</text>
<text x="257.7" y="47.7">4.7k</text>
<text x="358.2" y="42.7">D</text>
<text x="87.5" y="49.2">VSINE</text>
<text x="133.4" y="52.6">4.7k</text>
<text x="155.2" y="52.6">10nF</text>
<text x="177.3" y="50.1">253.3uH</text>
<text x="249" y="51.6">U1(V+)</text>
<text x="303.6" y="49.1">Vo(t)</text>
<text x="44.3" y="56.8">TRAN-2P3S</text>
<text x="196.7" y="59.4">VSINE</text>
<text x="217" y="55.3">4.7k</text>
<text x="260" y="57.2" transform="rotate(-90 260 57.2)">7</text>
<text x="262.5" y="57.2" transform="rotate(-90 262.5 57.2)">1</text>
<text x="90" y="61.9">1N4148</text>
<text x="254.2" y="61.9">3</text>
<text x="270.6" y="64.4">6</text>
<text x="254.2" y="67">2</text>
<text x="260" y="73.5" transform="rotate(-90 260 73.5)">4</text>
<text x="262.5" y="73.5" transform="rotate(-90 262.5 73.5)">5</text>
<text x="268.2" y="75.9">LM741</text>
<text x="265" y="79.6">U1(V-)</text>
</g>
</svg>
